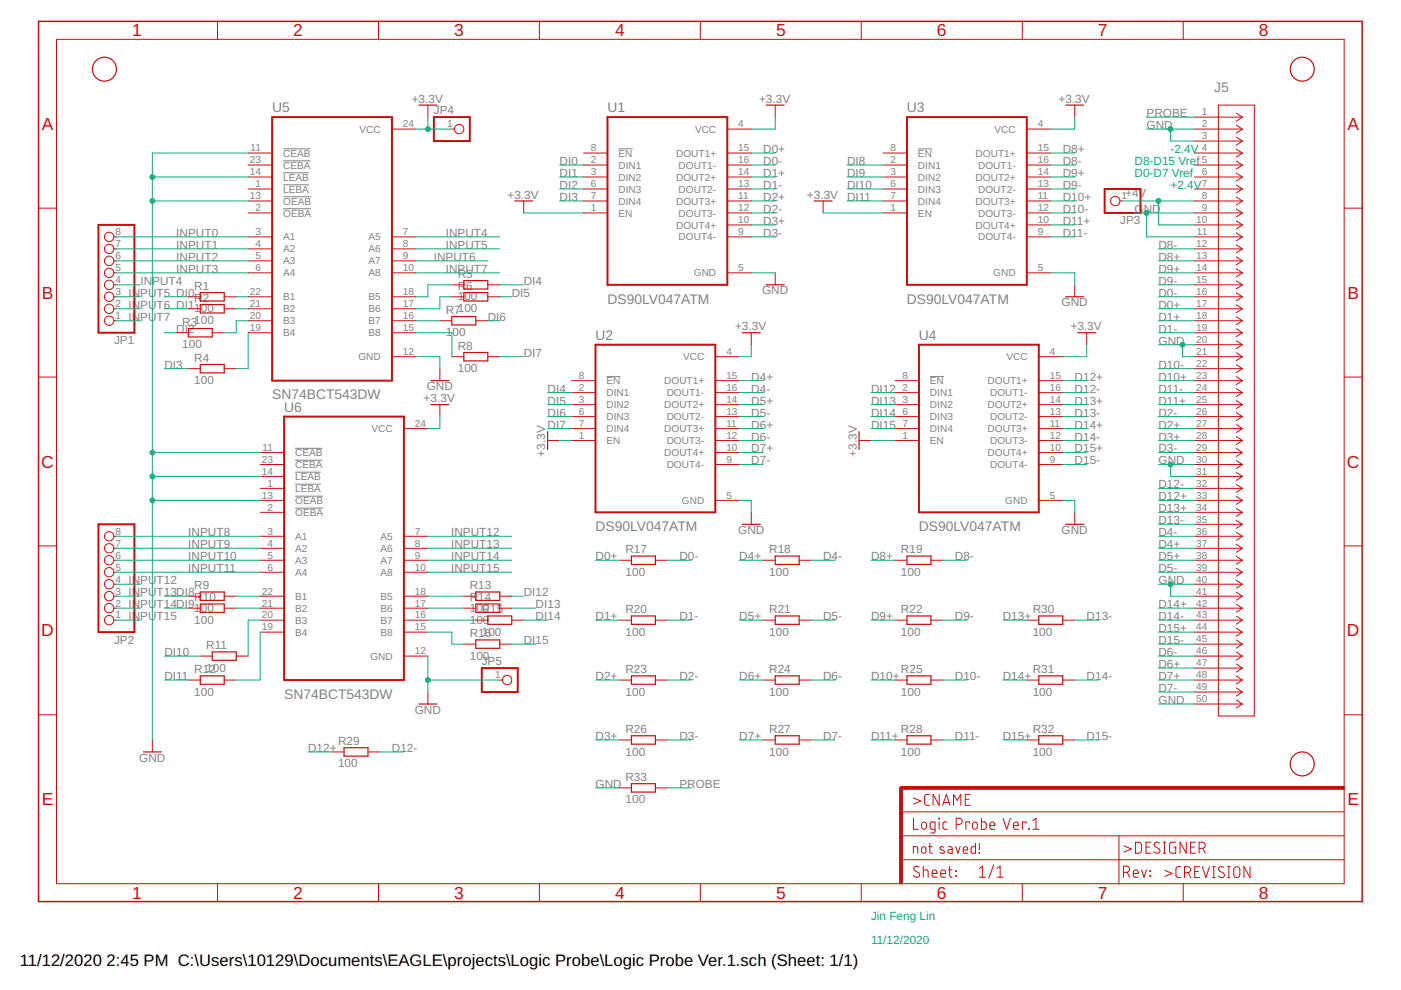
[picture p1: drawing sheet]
<svg xmlns="http://www.w3.org/2000/svg" width="297mm" height="210mm" viewBox="0 0 297 210" stroke-linecap="round" stroke-linejoin="round" font-family="sans-serif">
<g fill="none" stroke="#808080" stroke-width=".21">
<path d="M60 31.6h5.8M60 34.1h5.8M60 36.6h5.5M60 39.2h5.5M131.1 31.6h3M194.6 31.6h3M60 41.7h6M60 44.3h6M128.6 79.8h3M197.2 79.8h2.9M62.6 95.1h5.8M62.6 97.6h5.8"/>
<path d="M62.6 100.1h5.4M62.6 102.7h5.4M62.6 105.2h5.9M62.6 107.7h5.9"/>
</g>
<g fill="none" stroke="#c90d0c" stroke-width=".21">
<path d="M12 8.3h273v179.1h-273zM46.1 4.5v3.8M80.2 4.5v3.8M114.4 4.5v3.8M148.5 4.5v3.8M182.6 4.5v3.8M216.7 4.5v3.8M250.9 4.5v3.8M52.6 32.4h5.1M52.6 35h5.1M52.6 37.5h5.1M83.1 27.4h5.1"/>
<path d="M90.7 22.3v2.5M95.8 27.4h.6M123.7 32.4h5.1M123.7 35h5.1M123.7 37.5h5.1M154.2 27.4h5.1M154.2 32.4h5.1M154.2 35h5.1M154.2 37.5h5.1M164.4 22.3v2.5M187.2 32.4h5.1M187.2 35h5.1"/>
<path d="M187.2 37.5h5.1M217.7 27.4h5.1M217.7 32.4h5.1M217.7 35h5.1M217.7 37.5h5.1M227.9 22.3v2.5M253.2 24.8h10.2M253.2 27.4h10.2M253.2 29.9h10.2M253.2 32.4h10.2M253.2 35h10.2M253.2 37.5h10.2"/>
<path d="M258.3 22.3h7.6v129.5h-7.6zM262.1 24l1.3 .8M262.1 26.5l1.3 .9M262.1 29.1l1.3 .8M262.1 31.6l1.3 .8M262.1 34.2l1.3 .8M262.1 36.7l1.3 .8M262.1 39.2l1.3 .9M263.4 24.8l-1.3 .9M263.4 27.4l-1.3 .8M263.4 29.9l-1.3 .9M263.4 32.4l-1.3 .9"/>
<path d="M263.4 35l-1.3 .8M263.4 37.5l-1.3 .9M8.2 44.1h3.8M24.1 50.2h.6M24.1 52.8h.6M24.1 55.3h.6M24.1 57.8h.6M52.6 40.1h5.1M52.6 42.6h5.1M52.6 45.1h5.1M52.6 50.2h5.1M52.6 52.8h5.1"/>
<path d="M52.6 55.3h5.1M52.6 57.8h5.1M83.1 50.2h5.1M83.1 52.8h5.1M83.1 55.3h5.1M83.1 57.8h5.1M111 42.6v2.5M123.7 40.1h5.1M123.7 42.6h5.1M123.7 45.1h5.1M154.2 40.1h5.1M154.2 42.6h5.1"/>
<path d="M154.2 45.1h5.1M154.2 47.7h5.1M154.2 50.2h5.1M154.2 57.8h5.1M164.4 57.8v2.6M174.5 42.6v2.5M187.2 40.1h5.1M187.2 42.6h5.1M187.2 45.1h5.1M217.7 40.1h5.1M217.7 42.6h5.1M217.7 45.1h5.1"/>
<path d="M217.7 47.7h5.1M217.7 50.2h5.1M217.7 57.8h5.1M237.4 42.6h.6M253.2 40.1h10.2M253.2 42.6h10.2M253.2 45.1h10.2M253.2 47.7h10.2M253.2 50.2h10.2M253.2 52.8h10.2M253.2 55.3h10.2M253.2 57.8h10.2"/>
<path d="M262.1 41.8l1.3 .8M262.1 44.3l1.3 .8M262.1 46.8l1.3 .9M262.1 49.4l1.3 .8M262.1 51.9l1.3 .9M262.1 54.5l1.3 .8M262.1 57l1.3 .8M262.1 59.5l1.3 .9M263.4 40.1l-1.3 .8M263.4 42.6l-1.3 .9M263.4 45.1l-1.3 .9M263.4 47.7l-1.3 .8"/>
<path d="M263.4 50.2l-1.3 .9M263.4 52.8l-1.3 .8M263.4 55.3l-1.3 .9M263.4 57.8l-1.3 .9M285 44.1h3.8M8.2 79.9h3.8M24.1 60.4h.6M24.1 62.9h.6M24.1 65.5h.6M24.1 68h.6M37.4 70.5h2.5M39.9 62.9h2.6"/>
<path d="M39.9 65.5h2.6M39.9 78.2h2.6M45 70.5h2.5M47.5 62.9h2.6M47.5 65.5h2.6M47.5 78.2h2.6M52.6 62.9h5.1M52.6 65.5h5.1M52.6 68h5.1M52.6 70.5h5.1M83.1 62.9h5.1M83.1 65.5h5.1"/>
<path d="M83.1 68h5.1M83.1 70.5h5.1M83.1 75.6h5.1M93.3 68h2.5M93.3 78.2v2.5M95.8 60.4h2.5M95.8 62.9h2.5M95.8 75.6h2.5M100.9 68h2.5M103.4 60.4h2.6M103.4 62.9h2.6M103.4 75.6h2.6"/>
<path d="M151.7 75.6h5M159.3 70.5v2.6M220.2 75.6h5.1M227.9 60.4v2.5M230.4 70.5v2.6M253.2 60.4h10.2M253.2 62.9h10.2M253.2 65.5h10.2M253.2 68h10.2M253.2 70.5h10.2M253.2 73.1h10.2M253.2 75.6h10.2"/>
<path d="M253.2 78.2h10.2M262.1 62.1l1.3 .8M262.1 64.6l1.3 .9M262.1 67.2l1.3 .8M262.1 69.7l1.3 .8M262.1 72.2l1.3 .9M262.1 74.8l1.3 .8M262.1 77.3l1.3 .9M262.1 79.9l1.3 .8M263.4 60.4l-1.3 .8M263.4 62.9l-1.3 .9M263.4 65.5l-1.3 .8"/>
<path d="M263.4 68l-1.3 .8M263.4 70.5l-1.3 .9M263.4 73.1l-1.3 .8M263.4 75.6l-1.3 .9M263.4 78.2l-1.3 .8M285 79.9h3.8M55.2 95.9h5M55.2 98.5h5M85.6 90.9h5.1M93.3 85.8v2.5M116.1 93.4h2.5M121.2 80.7h5.1"/>
<path d="M121.2 83.2h5.1M121.2 85.8h5.1M121.2 88.3h5.1M121.2 90.9h5.1M121.2 93.4h5.1M151.7 80.7h5M151.7 83.2h5M151.7 85.8h5M151.7 88.3h5M151.7 90.9h5M151.7 93.4h5M151.7 95.9h5"/>
<path d="M151.7 98.5h5M182.1 93.4h2.6M189.8 80.7h5M189.8 83.2h5M189.8 85.8h5M189.8 88.3h5M189.8 90.9h5M189.8 93.4h5M220.2 80.7h5.1M220.2 83.2h5.1M220.2 85.8h5.1M220.2 88.3h5.1"/>
<path d="M220.2 90.9h5.1M220.2 93.4h5.1M220.2 95.9h5.1M220.2 98.5h5.1M253.2 80.7h10.2M253.2 83.2h10.2M253.2 85.8h10.2M253.2 88.3h10.2M253.2 90.9h10.2M253.2 93.4h10.2M253.2 95.9h10.2M253.2 98.5h10.2"/>
<path d="M262.1 82.4l1.3 .8M262.1 84.9l1.3 .9M262.1 87.5l1.3 .8M262.1 90l1.3 .9M262.1 92.6l1.3 .8M262.1 95.1l1.3 .8M262.1 97.6l1.3 .9M263.4 80.7l-1.3 .8M263.4 83.2l-1.3 .9M263.4 85.8l-1.3 .8M263.4 88.3l-1.3 .9M263.4 90.9l-1.3 .8"/>
<path d="M263.4 93.4l-1.3 .8M263.4 95.9l-1.3 .9M263.4 98.5l-1.3 .8M8.2 115.7h3.8M24.1 113.7h.6M24.1 116.2h.6M24.1 118.8h.6M55.2 101h5M55.2 103.5h5M55.2 106.1h5M55.2 108.6h5M55.2 113.7h5"/>
<path d="M55.2 116.2h5M55.2 118.8h5M85.6 113.7h5.1M85.6 116.2h5.1M85.6 118.8h5.1M131.3 118.8h2.6M139 118.8h2.5M151.7 106.1h5M159.3 108.6v2.6M161.8 118.8h2.6M169.4 118.8h2.6M189.8 118.8h2.5"/>
<path d="M197.4 118.8h2.5M220.2 106.1h5.1M227.9 108.6v2.6M253.2 101h10.2M253.2 103.5h10.2M253.2 106.1h10.2M253.2 108.6h10.2M253.2 111.2h10.2M253.2 113.7h10.2M253.2 116.2h10.2M253.2 118.8h10.2M262.1 100.2l1.3 .8"/>
<path d="M262.1 102.7l1.3 .8M262.1 105.3l1.3 .8M262.1 107.8l1.3 .8M262.1 110.3l1.3 .9M262.1 112.9l1.3 .8M262.1 115.4l1.3 .8M262.1 118l1.3 .8M263.4 101l-1.3 .9M263.4 103.5l-1.3 .9M263.4 106.1l-1.3 .8M263.4 108.6l-1.3 .9M263.4 111.2l-1.3 .8"/>
<path d="M263.4 113.7l-1.3 .9M263.4 116.2l-1.3 .9M263.4 118.8l-1.3 .8M285 115.7h3.8M24.1 121.3h.6M24.1 123.9h.6M24.1 126.4h.6M24.1 128.9h.6M24.1 131.5h.6M39.9 126.4h2.6M39.9 128.9h2.6M42.5 139.1h2.5"/>
<path d="M47.5 126.4h2.6M47.5 128.9h2.6M50.1 139.1h2.5M55.2 121.3h5M55.2 126.4h5M55.2 128.9h5M55.2 131.5h5M55.2 134h5M85.6 121.3h5.1M85.6 126.4h5.1M85.6 128.9h5.1M85.6 131.5h5.1"/>
<path d="M85.6 134h5.1M85.6 139.1h5.1M98.3 126.4h2.6M98.3 128.9h2.6M98.3 136.6h2.6M100.9 131.5h2.5M106 126.4h2.5M106 128.9h2.5M106 136.6h2.5M108.5 131.5h2.5M131.3 131.5h2.6M139 131.5h2.5"/>
<path d="M161.8 131.5h2.6M169.4 131.5h2.6M189.8 131.5h2.5M197.4 131.5h2.5M217.7 131.5h2.5M225.3 131.5h2.6M253.2 121.3h10.2M253.2 123.9h10.2M253.2 126.4h10.2M253.2 128.9h10.2M253.2 131.5h10.2M253.2 134h10.2"/>
<path d="M253.2 136.6h10.2M253.2 139.1h10.2M262.1 120.5l1.3 .8M262.1 123l1.3 .9M262.1 125.6l1.3 .8M262.1 128.1l1.3 .8M262.1 130.7l1.3 .8M262.1 133.2l1.3 .8M262.1 135.7l1.3 .9M262.1 138.3l1.3 .8M263.4 121.3l-1.3 .9M263.4 123.9l-1.3 .8"/>
<path d="M263.4 126.4l-1.3 .9M263.4 128.9l-1.3 .9M263.4 131.5l-1.3 .8M263.4 134l-1.3 .9M263.4 136.6l-1.3 .8M263.4 139.1l-1.3 .9M8.2 151.6h3.8M32.3 156.9v2.5M39.9 144.2h2.6M47.5 144.2h2.6M70.4 159.4h2.5M78 159.4h2.6"/>
<path d="M90.7 146.7v2.6M106 144.2h.5M131.3 144.2h2.6M131.3 156.9h2.6M139 144.2h2.5M139 156.9h2.5M161.8 144.2h2.6M161.8 156.9h2.6M169.4 144.2h2.6M169.4 156.9h2.6M189.8 144.2h2.5M189.8 156.9h2.5"/>
<path d="M197.4 144.2h2.5M197.4 156.9h2.5M217.7 144.2h2.5M217.7 156.9h2.5M225.3 144.2h2.6M225.3 156.9h2.6M253.2 141.6h10.2M253.2 144.2h10.2M253.2 146.7h10.2M253.2 149.3h10.2M262.1 140.8l1.3 .8M262.1 143.3l1.3 .9"/>
<path d="M262.1 145.9l1.3 .8M262.1 148.4l1.3 .9M263.4 141.6l-1.3 .9M263.4 144.2l-1.3 .8M263.4 146.7l-1.3 .9M263.4 149.3l-1.3 .8M285 151.6h3.8M131.3 167h2.6M139 167h2.5M191 177.2h94M191 172.1h94M193.7 169.2l1.5 .6-1.5 .7"/>
<path d="M193.7 173.5v2.3h1M195.5 174.5l.5-.2a.86 .86 0 0 1 0 1.5h-.3l-.3-.3zM195.5 179.6l.4-.1 .3 .1 .1 .8a.47 .47 0 0 1-.4 .5 .47 .47 0 0 1-.5-.5zM196.9 179.5h.7M197.1 168.4h-.8l-.3 .5v1.5l.4 .3 .7 .1M197.1 178.8l.1 1.9 .4 .2M198.2 175.8h-.6l-.4-.2v-1.1l.2-.2h.8v1.9l-.2 .4h-.7M199.1 173.5l.1 .1zM199.1 174.3v1.5M199.1 168.4v2.4l-1.3-2.4v2.4M199.9 170.8l.7-2.4 .8 2.4M200 170.2h1.2"/>
<path d="M200.1 179.6l-.6-.1-.2 .4 .9 .5v.4h-.9M200.8 174.3h-.6l-.3 .4 .1 1 .8 .1M201.1 179.5h.6l.2 .2v1.2h-.5a.4 .4 0 0 1-.4-.4 .4 .4 0 0 1 .4-.4h.5M202.2 170.8v-2.4l.7 1.3 .8-1.3v2.4M202.6 179.5l.5 1.4 .5-1.4M202.7 174.8h.7a.66 .66 0 0 0 .6-.7 .66 .66 0 0 0-.6-.6h-.7v2.3M204.7 169.5h.7M205.6 174.5v-.2h-.8v1.5M205.7 168.4h-1v2.4h1M206.3 174.5l.5-.2a.86 .86 0 0 1 0 1.5h-.4l-.2-.3zM206.8 178.8v2.1h-.7l-.2-.3v-.9l.2-.2h.7M207.6 178.8v1.4"/>
<path d="M208.1 173.5v2.3h.8l.2-.4v-.9l-.2-.2h-.8M209.9 175h1a.54 .54 0 0 0-.4-.7 .54 .54 0 0 0-.6 .5l.1 .9 .9 .1M212.7 173.5l.7 2.3 .8-2.3M214.9 175h1a.54 .54 0 0 0-.3-.7 .54 .54 0 0 0-.7 .5l.1 .9 .9 .1M217.6 174.5v-.2h-.8v1.5M218.1 175.7l.1 .1zM219 175.8h1.3M219 174l.6-.5v2.3M237.2 177.2v10.3M238.3 179.3l1.6 .7-1.6 .7M240.7 178.6a1.16 1.16 0 0 1 1.2 .2l.1 .4-.1 1.4a1.16 1.16 0 0 1-1.2 .3zM243 179.6h.7"/>
<path d="M244 178.6h-1v2.3h1M245.8 178.8a.58 .58 0 0 0-.9-.1 .58 .58 0 0 0 .1 .8l.7 .4a.58 .58 0 0 1 0 .9 .58 .58 0 0 1-.8 0l-.3-.2M246.6 178.6h.5M246.9 178.6v2.3M249.3 178.6h-1l-.3 .3v1.7l.3 .3h1v-1.3h-.4M251.5 178.6v2.3l-1.3-2.3v2.3M252.4 179.6h.8M253.5 178.6h-1.1v2.3h1.1M254.2 179.9h.7a.66 .66 0 0 0 .6-.7 .66 .66 0 0 0-.6-.6h-.7v2.3M255 179.9l.5 1M46.1 187.4v3.8M80.2 187.4v3.8"/>
<path d="M114.4 187.4v3.8M148.5 187.4v3.8M182.6 187.4v3.8M191 182.3h94M193.7 180.9v-1.4h.7l.2 .2v1.2M194.8 183.9a.58 .58 0 0 0-.8-.2 .58 .58 0 0 0 0 .9l.7 .4a.59 .59 0 0 1 .1 .9 .59 .59 0 0 1-.9-.1l-.2-.1M195.7 184.4l.9 .1 .1 .2 .1 1.3M195.7 183.6v2.4M197.6 185.2h1.1a.54 .54 0 0 0-.4-.7 .54 .54 0 0 0-.7 .5l.1 .9 1 .1M199.4 185.2h1.1a.54 .54 0 0 0-.4-.7 .54 .54 0 0 0-.7 .5l.1 .9 1 .1M201.1 184.4h.8M201.3 183.6v2l.2 .3 .4 .1"/>
<path d="M202.6 184.6l.1 .1zM202.6 185.7l.1 .1zM204.2 180.2h1a.49 .49 0 0 0-.4-.7 .49 .49 0 0 0-.6 .5l.1 .8 .9 .1M207.6 180.8l.1 .1zM207.6 186h1.3M207.6 184.2l.7-.6v2.4M210.7 183.4l-1.1 2.8M211.4 186h1.3M211.4 184.2l.6-.6v2.4M216.7 187.4v3.8M238.2 185h.7a.66 .66 0 0 0 .6-.7 .66 .66 0 0 0-.6-.7h-.7v2.4M239 185l.5 1"/>
<path d="M240.3 185.2h1a.54 .54 0 0 0-.3-.7 .54 .54 0 0 0-.7 .5l.1 .9 .9 .1M242 184.4l.5 1.6 .6-1.6M243.8 185.7l.1 .1zM243.8 184.6l.1 .1zM246.6 180.9h.5M247 184.5l1.5 .7-1.5 .6M250.4 183.7h-.5a.51 .51 0 0 0-.6 .6v1.4l.4 .4h.7M250.9 187.4v3.8M251.1 185h.7a.65 .65 0 0 0 .6-.6 .65 .65 0 0 0-.6-.7h-.7v2.4M251.9 185l.5 1.1M253.3 184.8h.8M254.3 183.7h-1v2.4h1"/>
<path d="M254.9 183.7l.8 2.4 .8-2.4M257.1 186.1h.5M257.1 183.7h.5M257.3 183.7v2.4M259.5 183.9a.58 .58 0 0 0-.9-.1 .58 .58 0 0 0 0 .9l.7 .4a.58 .58 0 0 1 .1 .9 .58 .58 0 0 1-.9-.1l-.2-.1M260.3 186.1h.5M260.3 183.7h.5M260.5 183.7v2.4M261.8 183.9l.4-.2 .5 .3 .2 1.4a.65 .65 0 0 1-.7 .7 .65 .65 0 0 1-.6-.7v-1.2zM265 183.7v2.4l-1.3-2.4v2.4"/>
<circle cx="97.3" cy="27.4" r=".99"/>
<circle cx="23.1" cy="57.8" r=".99"/>
<circle cx="23.1" cy="52.8" r=".99"/>
<circle cx="23.1" cy="50.2" r=".99"/>
<circle cx="23.1" cy="55.3" r=".99"/>
<circle cx="236.5" cy="42.6" r=".99"/>
<circle cx="23.1" cy="60.4" r=".99"/>
<circle cx="23.1" cy="65.5" r=".99"/>
<circle cx="23.1" cy="62.9" r=".99"/>
<circle cx="23.1" cy="68" r=".99"/>
<circle cx="23.1" cy="116.2" r=".99"/>
<circle cx="23.1" cy="118.8" r=".99"/>
<circle cx="23.1" cy="113.7" r=".99"/>
<circle cx="23.1" cy="131.5" r=".99"/>
<circle cx="23.1" cy="126.4" r=".99"/>
<circle cx="23.1" cy="123.9" r=".99"/>
<circle cx="23.1" cy="121.3" r=".99"/>
<circle cx="23.1" cy="128.9" r=".99"/>
<circle cx="107.5" cy="144.2" r=".99"/>
</g>
<path d="M57.7 24.8h25.4v55.9h-25.4zM92 24.8h7.6v5.1h-7.6zM128.8 24.8h25.4v35.6h-25.4zM192.3 24.8h25.4v35.6h-25.4zM20.9 47.7h7.6v22.8h-7.6zM234.2 40.1h7.6v5h-7.6zM126.3 73.1h25.4v35.5h-25.4zM194.8 73.1h25.4v35.5h-25.4zM60.2 88.3h25.4v55.9h-25.4zM20.9 111.2h7.6v22.8h-7.6zM102.2 141.6h7.6v5.1h-7.6z" fill="none" stroke="#c90d0c" stroke-width=".42"/>
<g fill="none" stroke="#c90d0c" stroke-width=".25">
<path d="M88.8 22.3h3.8M162.5 22.3h3.8M226 22.3h3.8M98.3 59.5h5.1v1.8h-5.1zM109.1 42.6h3.8M172.6 42.6h3.8M39.9 69.7h5.1v1.7h-5.1zM42.5 62h5v1.8h-5zM42.5 64.6h5v1.8h-5zM42.5 77.3h5v1.8h-5zM95.8 67.1h5.1v1.8h-5.1zM98.3 62h5.1v1.8h-5.1z"/>
<path d="M98.3 74.7h5.1v1.8h-5.1zM157.4 70.5h3.8M162.5 60.4h3.8M226 62.9h3.8M228.5 70.5h3.8M91.4 80.7h3.8M91.4 85.8h3.8M116.1 91.5v3.8M182.1 91.5v3.8M133.9 117.9h5.1v1.8h-5.1zM157.4 111.2h3.8M164.4 117.9h5v1.8h-5z"/>
<path d="M192.3 117.9h5.1v1.8h-5.1zM226 111.2h3.8M42.5 125.5h5v1.8h-5zM42.5 128.1h5v1.7h-5zM45 138.2h5.1v1.8h-5.1zM100.9 125.5h5.1v1.8h-5.1zM100.9 128.1h5.1v1.7h-5.1zM100.9 135.7h5.1v1.8h-5.1zM103.4 130.6h5.1v1.8h-5.1zM133.9 130.6h5.1v1.8h-5.1zM164.4 130.6h5v1.8h-5zM192.3 130.6h5.1v1.8h-5.1z"/>
<path d="M220.2 130.6h5.1v1.8h-5.1zM30.4 159.4h3.8M42.5 143.3h5v1.8h-5zM72.9 158.5h5.1v1.8h-5.1zM88.8 149.3h3.8M133.9 143.3h5.1v1.8h-5.1zM133.9 156h5.1v1.8h-5.1zM164.4 143.3h5v1.8h-5zM164.4 156h5v1.8h-5zM192.3 143.3h5.1v1.8h-5.1zM192.3 156h5.1v1.8h-5.1zM220.2 143.3h5.1v1.8h-5.1z"/>
<path d="M220.2 156h5.1v1.8h-5.1zM133.9 166.2h5.1v1.7h-5.1z"/>
<circle cx="22.1" cy="14.7" r="2.54"/>
<circle cx="276.1" cy="14.7" r="2.54"/>
<circle cx="276.1" cy="162" r="2.54"/>
</g>
<g fill="#c90d0c" stroke="#c90d0c" stroke-width=".21">
<path d="M190.7 167h.6v20.4h-.6z"/>
<path d="M191 166.8h94v.5h-94z"/>
</g>
<path d="M192.3 167h-1.3v1.3" fill="none" stroke="#c90d0c" stroke-width=".61"/>
<path d="M8.2 4.5h280.6v186.7h-280.6z" fill="none" stroke="#c90d0c" stroke-width=".32"/>
<g fill="none" stroke="#0dab76" stroke-width=".21">
<path d="M32.3 37.5h20.3M52.6 32.4h-20.3v124.5M88.2 27.4h7.6M90.7 24.8v2.6M118.6 35h5.1M118.6 37.5h5.1M159.3 35h5.1M159.3 37.5h5.1M159.3 32.4h5.1M164.4 24.8v2.6h-5.1M179.6 35h7.6M179.6 37.5h7.6"/>
<path d="M222.8 35h5.1M222.8 37.5h5.1M222.8 32.4h5.1M227.9 24.8v2.6h-5.1M243.1 27.4h10.1M243.1 24.8h10.1M248.2 27.4v2.5h5M24.7 57.8h27.9M24.7 50.2h27.9M24.7 55.3h27.9M24.7 52.8h27.9M32.3 42.6h20.3"/>
<path d="M88.2 57.8h17.8M88.2 50.2h17.8M88.2 55.3h15.2M88.2 52.8h17.8M111 45.1h12.7M118.6 40.1h5.1M118.6 42.6h5.1M159.3 40.1h5.1M159.3 42.6h5.1M159.3 57.8h5.1M159.3 45.1h5.1M159.3 50.2h5.1"/>
<path d="M159.3 47.7h5.1M174.5 45.1h12.7M179.6 40.1h7.6M179.6 42.6h7.6M222.8 40.1h5.1M222.8 42.6h5.1M222.8 57.8h5.1v2.6M222.8 45.1h5.1M222.8 50.2h5.1M222.8 47.7h5.1M238 42.6h15.2M240.5 45.1h12.7"/>
<path d="M243.1 45.1v5.1h10.1M245.6 57.8h7.6M245.6 42.6v5.1h7.6M245.6 55.3h7.6M245.6 52.8h7.6M24.7 62.9h5.1M24.7 65.5h5.1M24.7 60.4h5.1M24.7 68h5.1M34.8 62.9h5.1M34.8 65.5h5.1M34.8 70.5h2.6"/>
<path d="M34.8 78.2h5.1M50.1 62.9h2.5M50.1 65.5h2.5M52.6 68h-2.5v2.5h-2.6M52.6 70.5v7.7h-2.5M88.2 70.5h7.6v5.1M88.2 68h5.1M88.2 75.6h5.1v2.6M95.8 60.4h-5.1v2.5h-2.5M95.8 62.9h-2.5v2.6h-5.1M103.4 68h2.6M106 62.9h2.5"/>
<path d="M106 60.4h5M106 75.6h5M159.3 73.1v2.5h-2.6M230.4 73.1v2.5h-5.1M245.6 62.9h7.6M245.6 65.5h7.6M245.6 70.5h7.6M245.6 78.2h7.6M245.6 60.4h7.6M245.6 68h7.6M245.6 73.1h7.6M250.7 73.1v2.5h2.5"/>
<path d="M32.3 95.9h22.9M93.3 88.3v2.6h-2.6M116.1 83.2h5.1M116.1 85.8h5.1M116.1 88.3h5.1M116.1 90.9h5.1M118.6 93.4h2.6M156.7 83.2h5.1M156.7 85.8h5.1M156.7 88.3h5.1M156.7 90.9h5.1M156.7 95.9h5.1"/>
<path d="M156.7 98.5h5.1M156.7 93.4h5.1M156.7 80.7h5.1M184.7 83.2h5.1M184.7 85.8h5.1M184.7 88.3h5.1M184.7 90.9h5.1M184.7 93.4h5.1M225.3 83.2h5.1M225.3 85.8h5.1M225.3 88.3h5.1M225.3 90.9h5.1"/>
<path d="M225.3 95.9h5.1M225.3 98.5h5.1M225.3 93.4h5.1M225.3 80.7h5.1M245.6 83.2h7.6M245.6 85.8h7.6M245.6 88.3h7.6M245.6 90.9h7.6M245.6 95.9h7.6M245.6 98.5h7.6M245.6 93.4h7.6M245.6 80.7h7.6"/>
<path d="M248.2 98.5v2.5h5M24.7 118.8h30.5M24.7 116.2h30.5M24.7 113.7h30.5M32.3 101h22.9M32.3 106.1h22.9M90.7 118.8h17.8M90.7 116.2h17.8M90.7 113.7h17.8M126.3 118.8h5M141.5 118.8h5.1M156.7 106.1h2.6v2.5"/>
<path d="M156.7 118.8h5.1M172 118.8h5.1M184.7 118.8h5.1M199.9 118.8h5.1M225.3 106.1h2.6v2.5M245.6 106.1h7.6M245.6 118.8h7.6M245.6 116.2h7.6M245.6 113.7h7.6M245.6 103.5h7.6M245.6 108.6h7.6M245.6 111.2h7.6"/>
<path d="M24.7 126.4h5.1M24.7 128.9h5.1M24.7 131.5h5.1M24.7 123.9h5.1M24.7 121.3h30.5M34.8 126.4h5.1M34.8 128.9h5.1M34.8 139.1h7.7M50.1 126.4h5.1M50.1 128.9h5.1M55.2 134v10.2h-5.1M55.2 131.5h-2.6v7.6"/>
<path d="M90.7 126.4h7.6M90.7 128.9h7.6M90.7 131.5h10.2M90.7 134h5.1v2.6h2.5M90.7 139.1v7.6M90.7 121.3h17.8M108.5 126.4h2.5M108.5 128.9h5.1M108.5 136.6h5.1M111 131.5h5.1M126.3 131.5h5M141.5 131.5h5.1"/>
<path d="M156.7 131.5h5.1M172 131.5h5.1M184.7 131.5h5.1M199.9 131.5h5.1M212.6 131.5h5.1M227.9 131.5h5M245.6 128.9h7.6M245.6 139.1h7.6M245.6 131.5h7.6M245.6 136.6h7.6M245.6 123.9h7.6M245.6 134h7.6"/>
<path d="M245.6 121.3h7.6M248.2 123.9v2.5h5M34.8 144.2h5.1M65.3 159.4h5.1M80.6 159.4h5M90.7 144.2h15.3M126.3 144.2h5M126.3 156.9h5M141.5 144.2h5.1M141.5 156.9h5.1M156.7 144.2h5.1M156.7 156.9h5.1"/>
<path d="M172 144.2h5.1M172 156.9h5.1M184.7 144.2h5.1M184.7 156.9h5.1M199.9 144.2h5.1M199.9 156.9h5.1M212.6 144.2h5.1M212.6 156.9h5.1M227.9 144.2h5M227.9 156.9h5M245.6 144.2h7.6M245.6 149.3h7.6"/>
<path d="M245.6 141.6h7.6M245.6 146.7h7.6M126.3 167h5M141.5 167h5.1"/>
</g>
<g fill="#0dab76" stroke="#0dab76" stroke-width=".21">
<circle cx="32.3" cy="101" r=".51"/>
<circle cx="32.3" cy="106.1" r=".51"/>
<circle cx="32.3" cy="95.9" r=".51"/>
<circle cx="32.3" cy="37.5" r=".51"/>
<circle cx="32.3" cy="42.6" r=".51"/>
<circle cx="90.7" cy="144.2" r=".51"/>
<circle cx="248.2" cy="27.4" r=".51"/>
<circle cx="243.1" cy="45.1" r=".51"/>
<circle cx="250.7" cy="73.1" r=".51"/>
<circle cx="248.2" cy="98.5" r=".51"/>
<circle cx="248.2" cy="123.9" r=".51"/>
<circle cx="90.7" cy="27.4" r=".51"/>
<circle cx="245.6" cy="42.6" r=".51"/>
</g>
<g font-size="3.7" fill="#c90d0c">
<text x="28" y="7.7">1</text>
<text x="62.2" y="7.7">2</text>
<text x="96.3" y="7.7">3</text>
<text x="130.4" y="7.7">4</text>
<text x="164.5" y="7.7">5</text>
<text x="198.7" y="7.7">6</text>
<text x="232.8" y="7.7">7</text>
<text x="266.9" y="7.7">8</text>
<text x="8.9" y="27.5">A</text>
<text x="285.7" y="27.5">A</text>
<text x="8.9" y="63.3">B</text>
<text x="285.7" y="63.3">B</text>
<text x="8.7" y="99.1">C</text>
<text x="285.6" y="99.1">C</text>
<text x="8.7" y="134.9">D</text>
<text x="285.6" y="134.9">D</text>
<text x="8.9" y="170.7">E</text>
<text x="285.7" y="170.7">E</text>
<text x="28" y="190.6">1</text>
<text x="62.2" y="190.6">2</text>
<text x="96.3" y="190.6">3</text>
<text x="130.4" y="190.6">4</text>
<text x="164.5" y="190.6">5</text>
<text x="198.7" y="190.6">6</text>
<text x="232.8" y="190.6">7</text>
<text x="266.9" y="190.6">8</text>
</g>
<g font-size="3.5">
<text x="4.2" y="204.7">11/12/2020</text>
<text x="22.6" y="204.7">2:45 PM C:\Users\10129\Documents\EAGLE\projects\Logic Probe\Logic Probe Ver.1.sch (Sheet: 1/1)</text>
</g>
<g font-size="2.9" fill="#808080">
<text x="57.7" y="23.8">U5</text>
<text x="128.8" y="23.8">U1</text>
<text x="192.3" y="23.8">U3</text>
<text x="257.4" y="19.5">J5</text>
<text x="128.8" y="64.4">DS90LV047ATM</text>
<text x="192.3" y="64.4">DS90LV047ATM</text>
<text x="126.3" y="72.1">U2</text>
<text x="194.8" y="72.1">U4</text>
<text x="57.7" y="84.7">SN74BCT543DW</text>
<text x="60.2" y="87.3">U6</text>
<text x="126.3" y="112.6">DS90LV047ATM</text>
<text x="194.8" y="112.6">DS90LV047ATM</text>
<text x="60.2" y="148.2">SN74BCT543DW</text>
</g>
<g font-size="2.5" fill="#808080">
<text x="87.3" y="21.8">+3.3V</text>
<text x="160.9" y="21.8">+3.3V</text>
<text x="224.4" y="21.8">+3.3V</text>
<text x="92" y="24.2">JP4</text>
<text x="243.1" y="27.4">GND</text>
<text x="243.1" y="24.8">PROBE</text>
<text x="118.6" y="35">DI0</text>
<text x="161.8" y="32.5">D0+</text>
<text x="161.8" y="35">D0-</text>
<text x="179.6" y="35">DI8</text>
<text x="225.3" y="32.5">D8+</text>
<text x="225.3" y="35">D8-</text>
<text x="118.6" y="37.5">DI1</text>
<text x="118.6" y="40.1">DI2</text>
<text x="161.8" y="37.5">D1+</text>
<text x="161.8" y="40.1">D1-</text>
<text x="179.6" y="37.5">DI9</text>
<text x="179.6" y="40.1">DI10</text>
<text x="225.3" y="37.5">D9+</text>
<text x="225.3" y="40.1">D9-</text>
<text x="238.6" y="41.8">+4V</text>
<text x="107.6" y="42.1">+3.3V</text>
<text x="118.6" y="42.6">DI3</text>
<text x="161.8" y="45.2">D2-</text>
<text x="161.8" y="47.7">D3+</text>
<text x="161.8" y="42.6">D2+</text>
<text x="171.1" y="42.1">+3.3V</text>
<text x="179.6" y="42.6">DI11</text>
<text x="225.3" y="42.6">D10+</text>
<text x="225.3" y="45.2">D10-</text>
<text x="225.3" y="47.7">D11+</text>
<text x="237.5" y="47.6">JP3</text>
<text x="240.5" y="45.2">GND</text>
<text x="37.4" y="50.2">INPUT0</text>
<text x="37.4" y="52.8">INPUT1</text>
<text x="94.5" y="50.2">INPUT4</text>
<text x="94.5" y="52.8">INPUT5</text>
<text x="161.8" y="50.2">D3-</text>
<text x="225.3" y="50.2">D11-</text>
<text x="245.6" y="52.8">D8-</text>
<text x="37.4" y="55.3">INPUT2</text>
<text x="37.4" y="57.8">INPUT3</text>
<text x="92" y="55.3">INPUT6</text>
<text x="94.5" y="57.8">INPUT7</text>
<text x="97.1" y="58.9">R5</text>
<text x="245.6" y="55.3">D8+</text>
<text x="245.6" y="57.8">D9+</text>
<text x="27.2" y="62.9">INPUT5 DI0</text>
<text x="27.2" y="65.5">INPUT6 DI1</text>
<text x="29.8" y="60.4">INPUT4</text>
<text x="41.2" y="61.4">R1</text>
<text x="41.2" y="64">R2</text>
<text x="97.1" y="63.7">100</text>
<text x="97.1" y="61.4">R6</text>
<text x="108.5" y="62.9">DI5</text>
<text x="111" y="60.4">DI4</text>
<text x="161.6" y="62.4">GND</text>
<text x="225.1" y="65">GND</text>
<text x="245.6" y="65.5">D0+</text>
<text x="245.6" y="62.9">D0-</text>
<text x="245.6" y="60.4">D9-</text>
<text x="27.2" y="68">INPUT7</text>
<text x="37.4" y="70.5">DI2</text>
<text x="38.7" y="69">R3100</text>
<text x="41.2" y="66.2">100</text>
<text x="94.5" y="71.3">1</text>
<text x="94.5" y="66.5">R7100</text>
<text x="95.9" y="71.3">00</text>
<text x="103.4" y="68">DI6</text>
<text x="155.9" y="70">+3.3V</text>
<text x="227" y="70">+3.3V</text>
<text x="245.6" y="68">D1+</text>
<text x="245.6" y="70.5">D1-</text>
<text x="24.2" y="73">JP1</text>
<text x="38.7" y="73.8">100</text>
<text x="41.2" y="76.7">R4</text>
<text x="97.1" y="74.1">R8</text>
<text x="111" y="75.6">DI7</text>
<text x="245.6" y="73.1">GND</text>
<text x="34.8" y="78.2">DI3</text>
<text x="41.2" y="81.5">100</text>
<text x="90.5" y="82.7">GND</text>
<text x="97.1" y="78.9">100</text>
<text x="116.1" y="83.2">DI4</text>
<text x="159.3" y="80.7">D4+</text>
<text x="159.3" y="83.2">D4-</text>
<text x="184.7" y="83.2">DI12</text>
<text x="227.8" y="80.7">D12+</text>
<text x="227.8" y="83.2">D12-</text>
<text x="245.6" y="80.7">D10+</text>
<text x="245.6" y="78.2">D10-</text>
<text x="245.6" y="83.2">D11-</text>
<text x="89.8" y="85.3">+3.3V</text>
<text x="116.1" y="85.8">DI5</text>
<text x="116.1" y="88.3">DI6</text>
<text x="159.3" y="85.8">D5+</text>
<text x="159.3" y="88.3">D5-</text>
<text x="184.7" y="85.8">DI13</text>
<text x="184.7" y="88.3">DI14</text>
<text x="227.8" y="85.8">D13+</text>
<text x="227.8" y="88.3">D13-</text>
<text x="245.6" y="88.3">D2-</text>
<text x="245.6" y="85.8">D11+</text>
<text x="116.1" y="90.9">DI7</text>
<text x="159.3" y="90.9">D6+</text>
<text x="159.3" y="93.4">D6-</text>
<text x="159.3" y="95.9">D7+</text>
<text x="184.7" y="90.9">DI15</text>
<text x="227.8" y="90.9">D14+</text>
<text x="227.8" y="93.4">D14-</text>
<text x="227.8" y="95.9">D15+</text>
<text x="245.6" y="93.4">D3+</text>
<text x="245.6" y="90.9">D2+</text>
<text x="245.6" y="95.9">D3-</text>
<text x="115.6" y="96.8" transform="rotate(-90 115.6 96.8)">+3.3V</text>
<text x="159.3" y="98.5">D7-</text>
<text x="181.6" y="96.8" transform="rotate(-90 181.6 96.8)">+3.3V</text>
<text x="227.8" y="98.5">D15-</text>
<text x="245.6" y="98.5">GND</text>
<text x="245.6" y="106.1">D12+</text>
<text x="245.6" y="103.6">D12-</text>
<text x="39.9" y="113.7">INPUT8</text>
<text x="95.6" y="113.7">INPUT12</text>
<text x="156.5" y="113.2">GND</text>
<text x="225.1" y="113.2">GND</text>
<text x="245.6" y="113.7">D4-</text>
<text x="245.6" y="108.6">D13+</text>
<text x="245.6" y="111.2">D13-</text>
<text x="39.9" y="116.3">INPUT9</text>
<text x="39.9" y="118.8">INPUT10</text>
<text x="95.6" y="116.3">INPUT13</text>
<text x="95.6" y="118.8">INPUT14</text>
<text x="126.3" y="118.8">D0+</text>
<text x="132.6" y="117.3">R17</text>
<text x="144" y="118.8">D0-</text>
<text x="156.7" y="118.8">D4+</text>
<text x="163.1" y="117.3">R18</text>
<text x="174.5" y="118.8">D4-</text>
<text x="184.7" y="118.8">D8+</text>
<text x="191" y="117.3">R19</text>
<text x="202.5" y="118.8">D8-</text>
<text x="245.6" y="116.3">D4+</text>
<text x="245.6" y="118.8">D5+</text>
<text x="27.2" y="123.9">INPUT12</text>
<text x="39.9" y="121.3">INPUT11</text>
<text x="41.2" y="124.9">R9</text>
<text x="95.6" y="121.3">INPUT15</text>
<text x="99.6" y="124.9">R13</text>
<text x="132.6" y="122.1">100</text>
<text x="163.1" y="122.1">100</text>
<text x="191" y="122.1">100</text>
<text x="245.6" y="123.9">GND</text>
<text x="245.6" y="121.3">D5-</text>
<text x="27.2" y="126.4">INPUT13DI8</text>
<text x="27.2" y="129">INPUT14DI9</text>
<text x="27.2" y="131.5">INPUT15</text>
<text x="41.2" y="129.7">100</text>
<text x="41.2" y="127.5">R10</text>
<text x="99.6" y="129.7">10R15</text>
<text x="99.6" y="127.5">R14</text>
<text x="102.4" y="129.7">0</text>
<text x="111" y="126.4">DI12</text>
<text x="113.6" y="129">DI13</text>
<text x="113.6" y="131.5">DI14</text>
<text x="126.3" y="131.5">D1+</text>
<text x="132.6" y="130">R20</text>
<text x="144" y="131.5">D1-</text>
<text x="156.7" y="131.5">D5+</text>
<text x="163.1" y="130">R21</text>
<text x="174.5" y="131.5">D5-</text>
<text x="184.7" y="131.5">D9+</text>
<text x="191" y="130">R22</text>
<text x="202.5" y="131.5">D9-</text>
<text x="212.6" y="131.5">D13+</text>
<text x="219" y="130">R30</text>
<text x="230.4" y="131.5">D13-</text>
<text x="245.6" y="129">D14+</text>
<text x="245.6" y="131.5">D14-</text>
<text x="24.2" y="136.4">JP2</text>
<text x="41.2" y="132.3">100</text>
<text x="43.7" y="137.6">R11</text>
<text x="99.6" y="132.3">100</text>
<text x="99.6" y="135.1">R11600</text>
<text x="111" y="136.6">DI15</text>
<text x="132.6" y="134.8">100</text>
<text x="163.1" y="134.8">100</text>
<text x="191" y="134.8">100</text>
<text x="219" y="134.8">100</text>
<text x="245.6" y="134">D15+</text>
<text x="245.6" y="136.6">D15-</text>
<text x="34.8" y="139.1">DI10</text>
<text x="41.2" y="142.7">R11200</text>
<text x="99.6" y="139.9">100</text>
<text x="102.1" y="141">JP5</text>
<text x="132.6" y="142.7">R23</text>
<text x="163.1" y="142.7">R24</text>
<text x="191" y="142.7">R25</text>
<text x="219" y="142.7">R31</text>
<text x="245.6" y="141.6">D6+</text>
<text x="245.6" y="139.1">D6-</text>
<text x="34.8" y="144.2">DI11</text>
<text x="41.2" y="147.5">100</text>
<text x="126.3" y="144.2">D2+</text>
<text x="132.6" y="147.5">100</text>
<text x="144" y="144.2">D2-</text>
<text x="156.7" y="144.2">D6+</text>
<text x="163.1" y="147.5">100</text>
<text x="174.5" y="144.2">D6-</text>
<text x="184.7" y="144.2">D10+</text>
<text x="191" y="147.5">100</text>
<text x="202.5" y="144.2">D10-</text>
<text x="212.6" y="144.2">D14+</text>
<text x="219" y="147.5">100</text>
<text x="230.4" y="144.2">D14-</text>
<text x="245.6" y="149.3">GND</text>
<text x="245.6" y="144.2">D7+</text>
<text x="245.6" y="146.7">D7-</text>
<text x="87.9" y="151.3">GND</text>
<text x="132.6" y="155.4">R26</text>
<text x="163.1" y="155.4">R27</text>
<text x="191" y="155.4">R28</text>
<text x="219" y="155.4">R32</text>
<text x="29.5" y="161.5">GND</text>
<text x="65.3" y="159.4">D12+</text>
<text x="71.7" y="157.9">R29</text>
<text x="83.1" y="159.4">D12-</text>
<text x="126.3" y="156.9">D3+</text>
<text x="132.6" y="160.2">100</text>
<text x="144" y="156.9">D3-</text>
<text x="156.7" y="156.9">D7+</text>
<text x="163.1" y="160.2">100</text>
<text x="174.5" y="156.9">D7-</text>
<text x="184.7" y="156.9">D11+</text>
<text x="191" y="160.2">100</text>
<text x="202.5" y="156.9">D11-</text>
<text x="212.6" y="156.9">D15+</text>
<text x="219" y="160.2">100</text>
<text x="230.4" y="156.9">D15-</text>
<text x="71.7" y="162.7">100</text>
<text x="126.3" y="167">GND</text>
<text x="132.6" y="165.5">R33</text>
<text x="144" y="167">PROBE</text>
<text x="132.6" y="170.3">100</text>
</g>
<g font-size="2.5" fill="#0dab76">
<text x="240.5" y="35">D8-D15 Vref</text>
<text x="248.2" y="32.5">-2.4V</text>
<text x="240.5" y="37.5">D0-D7 Vref</text>
<text x="248.2" y="40.1">+2.4V</text>
<text x="184.7" y="195">Jin Feng Lin</text>
<text x="184.7" y="200.1">11/12/2020</text>
</g>
<g font-size="2.1" fill="#808080">
<text x="76.3" y="28.1">VCC</text>
<text x="85.4" y="27">24</text>
<text x="94.8" y="27">1</text>
<text x="147.4" y="28.1">VCC</text>
<text x="156.5" y="27">4</text>
<text x="210.8" y="28.1">VCC</text>
<text x="220" y="27">4</text>
<text x="254.8" y="24.5">1</text>
<text x="254.8" y="27">2</text>
<text x="254.8" y="29.6">3</text>
<text x="53" y="34.6">23</text>
<text x="53.1" y="32.1">11</text>
<text x="60" y="33.2">CEAB</text>
<text x="60" y="35.8">CEBA</text>
<text x="125.3" y="32.1">8</text>
<text x="125.3" y="34.6">2</text>
<text x="131.1" y="33.2">EN</text>
<text x="131.1" y="35.8">DIN1</text>
<text x="143.4" y="33.2">DOUT1+</text>
<text x="143.9" y="35.8">DOUT1-</text>
<text x="156.5" y="32.1">15</text>
<text x="156.5" y="34.6">16</text>
<text x="188.8" y="32.1">8</text>
<text x="188.8" y="34.6">2</text>
<text x="194.6" y="33.2">EN</text>
<text x="194.6" y="35.8">DIN1</text>
<text x="206.8" y="33.2">DOUT1+</text>
<text x="207.4" y="35.8">DOUT1-</text>
<text x="220" y="32.1">15</text>
<text x="220" y="34.6">16</text>
<text x="254.8" y="32.1">4</text>
<text x="254.8" y="34.6">5</text>
<text x="53" y="37.2">14</text>
<text x="54.2" y="39.7">1</text>
<text x="60" y="38.3">LEAB</text>
<text x="60" y="40.8">LEBA</text>
<text x="125.3" y="37.2">3</text>
<text x="125.3" y="39.7">6</text>
<text x="131.1" y="38.3">DIN2</text>
<text x="131.1" y="40.8">DIN3</text>
<text x="143.4" y="38.3">DOUT2+</text>
<text x="143.9" y="40.8">DOUT2-</text>
<text x="156.5" y="37.2">14</text>
<text x="156.5" y="39.7">13</text>
<text x="188.8" y="37.2">3</text>
<text x="188.8" y="39.7">6</text>
<text x="194.6" y="38.3">DIN2</text>
<text x="194.6" y="40.8">DIN3</text>
<text x="206.8" y="38.3">DOUT2+</text>
<text x="207.4" y="40.8">DOUT2-</text>
<text x="220" y="37.2">14</text>
<text x="220" y="39.7">13</text>
<text x="254.8" y="37.2">6</text>
<text x="254.8" y="39.7">7</text>
<text x="53" y="42.3">13</text>
<text x="54.2" y="44.8">2</text>
<text x="60" y="43.4">OEAB</text>
<text x="60" y="45.9">OEBA</text>
<text x="125.3" y="42.3">7</text>
<text x="125.3" y="44.8">1</text>
<text x="131.1" y="43.4">DIN4</text>
<text x="131.1" y="45.9">EN</text>
<text x="143.4" y="43.4">DOUT3+</text>
<text x="143.9" y="45.9">DOUT3-</text>
<text x="156.5" y="42.3">11</text>
<text x="156.5" y="44.8">12</text>
<text x="156.5" y="47.3">10</text>
<text x="188.8" y="42.3">7</text>
<text x="188.8" y="44.8">1</text>
<text x="194.6" y="43.4">DIN4</text>
<text x="194.6" y="45.9">EN</text>
<text x="206.8" y="43.4">DOUT3+</text>
<text x="207.4" y="45.9">DOUT3-</text>
<text x="220" y="42.3">11</text>
<text x="220" y="44.8">12</text>
<text x="220" y="47.3">10</text>
<text x="237.8" y="42.3">1</text>
<text x="253.6" y="47.3">10</text>
<text x="254.8" y="42.3">8</text>
<text x="254.8" y="44.8">9</text>
<text x="24.5" y="52.4">7</text>
<text x="24.5" y="49.9">8</text>
<text x="54.2" y="49.9">3</text>
<text x="54.2" y="52.4">4</text>
<text x="60" y="51">A1</text>
<text x="60" y="53.5">A2</text>
<text x="78.2" y="51">A5</text>
<text x="78.2" y="53.5">A6</text>
<text x="85.4" y="49.9">7</text>
<text x="85.4" y="52.4">8</text>
<text x="143.4" y="48.5">DOUT4+</text>
<text x="143.9" y="51">DOUT4-</text>
<text x="156.5" y="49.9">9</text>
<text x="206.8" y="48.5">DOUT4+</text>
<text x="207.4" y="51">DOUT4-</text>
<text x="220" y="49.9">9</text>
<text x="253.6" y="52.4">12</text>
<text x="253.8" y="49.9">11</text>
<text x="24.5" y="57.5">5</text>
<text x="24.5" y="55">6</text>
<text x="54.2" y="55">5</text>
<text x="54.2" y="57.5">6</text>
<text x="60" y="56.1">A3</text>
<text x="60" y="58.6">A4</text>
<text x="78.2" y="56.1">A7</text>
<text x="78.2" y="58.6">A8</text>
<text x="85.4" y="55">9</text>
<text x="85.4" y="57.5">10</text>
<text x="147.1" y="58.6">GND</text>
<text x="156.5" y="57.5">5</text>
<text x="210.6" y="58.6">GND</text>
<text x="220" y="57.5">5</text>
<text x="253.6" y="55">13</text>
<text x="253.6" y="57.5">14</text>
<text x="24.5" y="65.1">2</text>
<text x="24.5" y="62.6">3</text>
<text x="24.5" y="60">4</text>
<text x="53" y="62.6">22</text>
<text x="53" y="65.1">21</text>
<text x="60" y="63.7">B1</text>
<text x="78.2" y="63.7">B5</text>
<text x="85.4" y="62.6">18</text>
<text x="85.4" y="65.1">17</text>
<text x="253.6" y="60">15</text>
<text x="253.6" y="62.6">16</text>
<text x="253.6" y="65.1">17</text>
<text x="24.5" y="67.6">1</text>
<text x="53" y="67.6">20</text>
<text x="53" y="70.2">19</text>
<text x="60" y="66.2">B2</text>
<text x="60" y="68.8">B3</text>
<text x="60" y="71.3">B4</text>
<text x="78.2" y="66.2">B6</text>
<text x="78.2" y="68.8">B7</text>
<text x="78.2" y="71.3">B8</text>
<text x="85.4" y="67.6">16</text>
<text x="85.4" y="70.2">15</text>
<text x="253.6" y="67.6">18</text>
<text x="253.6" y="70.2">19</text>
<text x="76" y="76.4">GND</text>
<text x="85.4" y="75.3">12</text>
<text x="144.8" y="76.4">VCC</text>
<text x="154" y="75.3">4</text>
<text x="213.4" y="76.4">VCC</text>
<text x="222.6" y="75.3">4</text>
<text x="253.6" y="72.7">20</text>
<text x="253.6" y="75.3">21</text>
<text x="253.6" y="77.8">22</text>
<text x="122.7" y="80.3">8</text>
<text x="122.7" y="82.9">2</text>
<text x="128.6" y="81.5">EN</text>
<text x="140.8" y="81.5">DOUT1+</text>
<text x="154" y="80.3">15</text>
<text x="154" y="82.9">16</text>
<text x="191.3" y="80.3">8</text>
<text x="191.3" y="82.9">2</text>
<text x="197.2" y="81.5">EN</text>
<text x="209.4" y="81.5">DOUT1+</text>
<text x="222.6" y="80.3">15</text>
<text x="222.6" y="82.9">16</text>
<text x="253.6" y="80.3">23</text>
<text x="253.6" y="82.9">24</text>
<text x="122.7" y="85.4">3</text>
<text x="122.7" y="88">6</text>
<text x="128.6" y="84">DIN1</text>
<text x="128.6" y="86.5">DIN2</text>
<text x="128.6" y="89.1">DIN3</text>
<text x="140.8" y="86.5">DOUT2+</text>
<text x="141.3" y="84">DOUT1-</text>
<text x="141.3" y="89.1">DOUT2-</text>
<text x="154" y="85.4">14</text>
<text x="154" y="88">13</text>
<text x="191.3" y="85.4">3</text>
<text x="191.3" y="88">6</text>
<text x="197.2" y="84">DIN1</text>
<text x="197.2" y="86.5">DIN2</text>
<text x="197.2" y="89.1">DIN3</text>
<text x="209.4" y="86.5">DOUT2+</text>
<text x="209.9" y="84">DOUT1-</text>
<text x="209.9" y="89.1">DOUT2-</text>
<text x="222.6" y="85.4">14</text>
<text x="222.6" y="88">13</text>
<text x="253.6" y="85.4">25</text>
<text x="253.6" y="88">26</text>
<text x="55.7" y="95.6">11</text>
<text x="78.8" y="91.6">VCC</text>
<text x="88" y="90.5">24</text>
<text x="122.7" y="90.5">7</text>
<text x="122.7" y="93">1</text>
<text x="128.6" y="91.6">DIN4</text>
<text x="128.6" y="94.2">EN</text>
<text x="140.8" y="91.6">DOUT3+</text>
<text x="141.3" y="94.2">DOUT3-</text>
<text x="154" y="90.5">11</text>
<text x="154" y="93">12</text>
<text x="154" y="95.6">10</text>
<text x="191.3" y="90.5">7</text>
<text x="191.3" y="93">1</text>
<text x="197.2" y="91.6">DIN4</text>
<text x="197.2" y="94.2">EN</text>
<text x="209.4" y="91.6">DOUT3+</text>
<text x="209.9" y="94.2">DOUT3-</text>
<text x="222.6" y="90.5">11</text>
<text x="222.6" y="93">12</text>
<text x="222.6" y="95.6">10</text>
<text x="253.6" y="90.5">27</text>
<text x="253.6" y="93">28</text>
<text x="253.6" y="95.6">29</text>
<text x="55.5" y="98.1">23</text>
<text x="55.5" y="100.7">14</text>
<text x="62.6" y="96.7">CEAB</text>
<text x="62.6" y="99.2">CEBA</text>
<text x="62.6" y="101.8">LEAB</text>
<text x="140.8" y="96.7">DOUT4+</text>
<text x="141.3" y="99.2">DOUT4-</text>
<text x="154" y="98.1">9</text>
<text x="209.4" y="96.7">DOUT4+</text>
<text x="209.9" y="99.2">DOUT4-</text>
<text x="222.6" y="98.1">9</text>
<text x="253.6" y="98.1">30</text>
<text x="253.6" y="100.7">31</text>
<text x="55.5" y="105.7">13</text>
<text x="56.7" y="103.2">1</text>
<text x="62.6" y="104.3">LEBA</text>
<text x="62.6" y="106.9">OEAB</text>
<text x="144.6" y="106.9">GND</text>
<text x="154" y="105.7">5</text>
<text x="213.1" y="106.9">GND</text>
<text x="222.6" y="105.7">5</text>
<text x="253.6" y="103.2">32</text>
<text x="253.6" y="105.7">33</text>
<text x="24.5" y="113.4">8</text>
<text x="56.7" y="108.3">2</text>
<text x="56.7" y="113.4">3</text>
<text x="62.6" y="109.4">OEBA</text>
<text x="88" y="113.4">7</text>
<text x="253.6" y="108.3">34</text>
<text x="253.6" y="110.8">35</text>
<text x="253.6" y="113.4">36</text>
<text x="24.5" y="118.4">6</text>
<text x="24.5" y="115.9">7</text>
<text x="56.7" y="115.9">4</text>
<text x="56.7" y="118.4">5</text>
<text x="62.6" y="114.5">A1</text>
<text x="62.6" y="117">A2</text>
<text x="62.6" y="119.6">A3</text>
<text x="80.7" y="114.5">A5</text>
<text x="80.7" y="117">A6</text>
<text x="80.7" y="119.6">A7</text>
<text x="88" y="115.9">8</text>
<text x="88" y="118.4">9</text>
<text x="253.6" y="115.9">37</text>
<text x="253.6" y="118.4">38</text>
<text x="24.5" y="123.5">4</text>
<text x="24.5" y="121">5</text>
<text x="56.7" y="121">6</text>
<text x="62.6" y="122.1">A4</text>
<text x="80.7" y="122.1">A8</text>
<text x="88" y="121">10</text>
<text x="253.6" y="121">39</text>
<text x="253.6" y="123.5">40</text>
<text x="24.5" y="131.1">1</text>
<text x="24.5" y="128.6">2</text>
<text x="24.5" y="126.1">3</text>
<text x="55.5" y="126.1">22</text>
<text x="55.5" y="128.6">21</text>
<text x="55.5" y="131.1">20</text>
<text x="62.6" y="127.2">B1</text>
<text x="62.6" y="129.7">B2</text>
<text x="80.7" y="127.2">B5</text>
<text x="80.7" y="129.7">B6</text>
<text x="88" y="126.1">18</text>
<text x="88" y="128.6">17</text>
<text x="88" y="131.1">16</text>
<text x="253.6" y="126.1">41</text>
<text x="253.6" y="128.6">42</text>
<text x="253.6" y="131.1">43</text>
<text x="55.5" y="133.7">19</text>
<text x="62.6" y="132.3">B3</text>
<text x="62.6" y="134.8">B4</text>
<text x="80.7" y="132.3">B7</text>
<text x="80.7" y="134.8">B8</text>
<text x="88" y="133.7">15</text>
<text x="253.6" y="133.7">44</text>
<text x="253.6" y="136.2">45</text>
<text x="78.5" y="139.9">GND</text>
<text x="88" y="138.8">12</text>
<text x="105" y="143.8">1</text>
<text x="253.6" y="138.8">46</text>
<text x="253.6" y="141.3">47</text>
<text x="253.6" y="143.8">48</text>
<text x="253.6" y="146.4">49</text>
<text x="253.6" y="148.9">50</text>
</g>
</svg>
